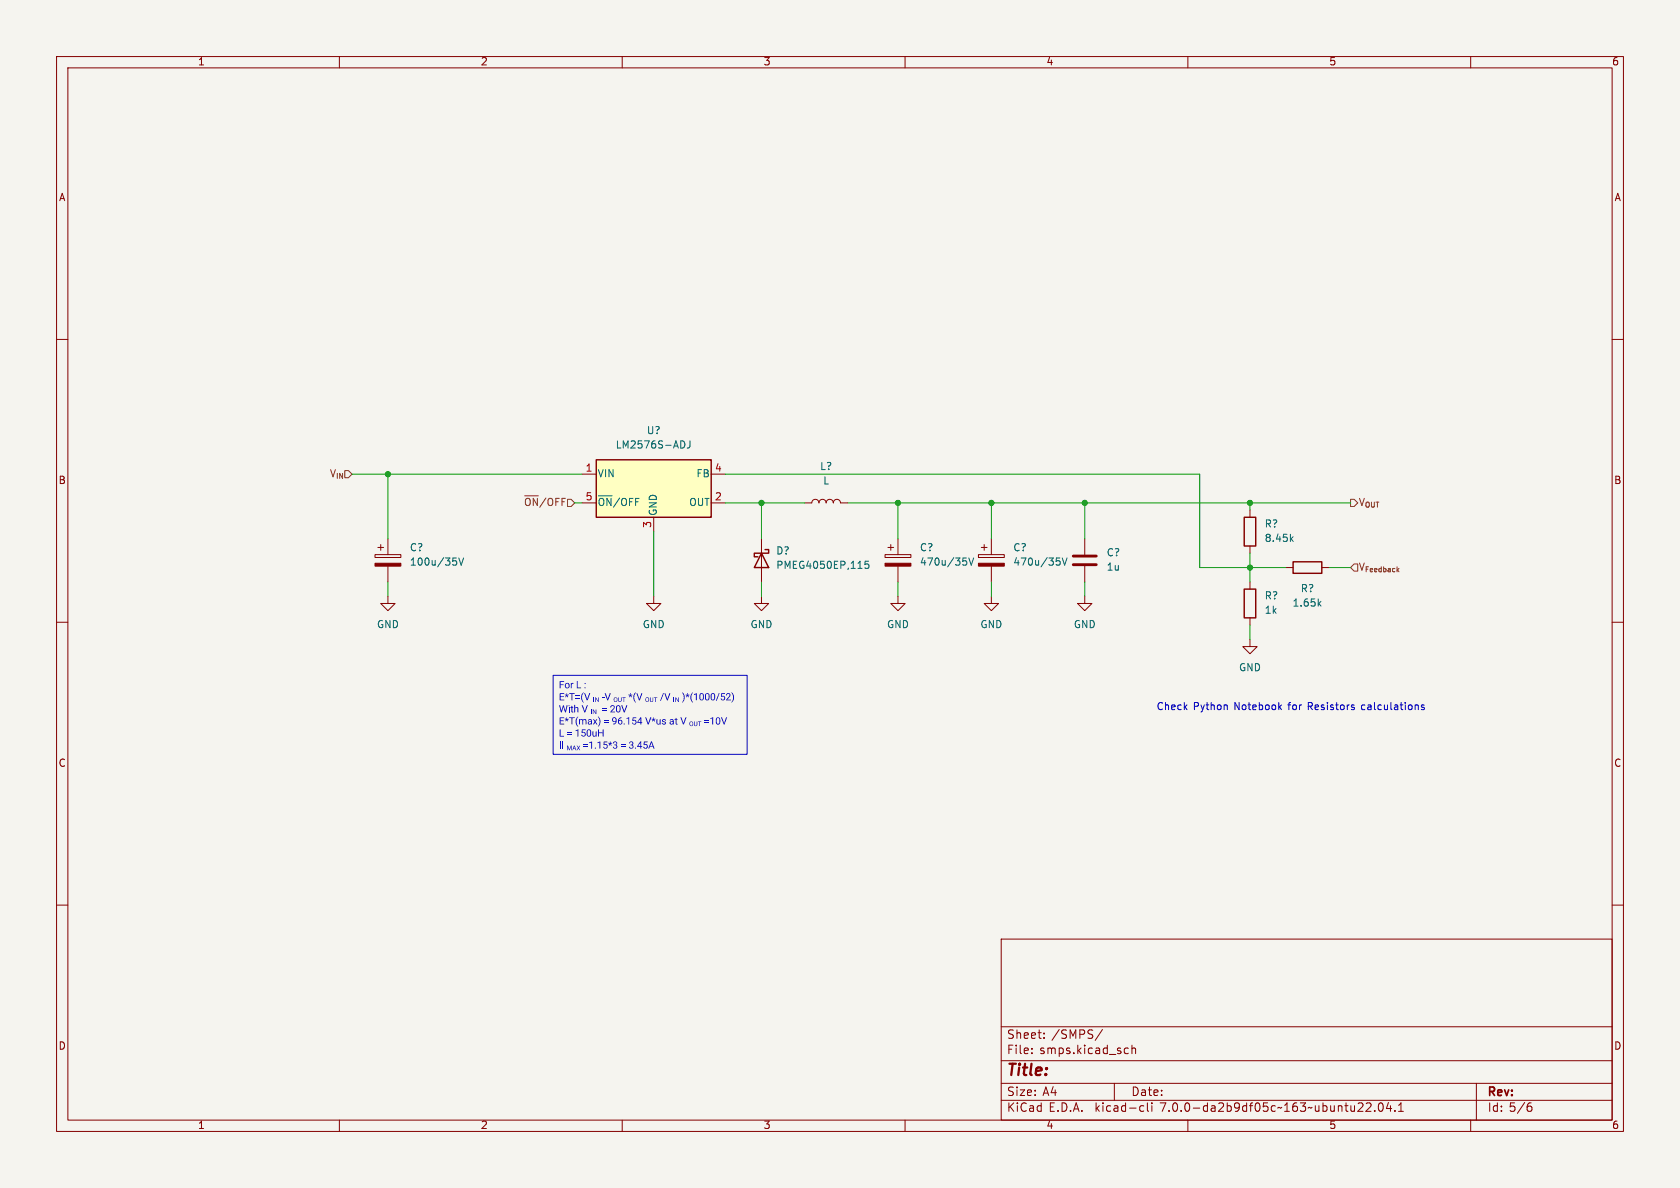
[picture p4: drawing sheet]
<svg xmlns="http://www.w3.org/2000/svg" width="297mm" height="210mm" viewBox="0 0 297 210" stroke-linecap="round" stroke-linejoin="round" font-family="sans-serif">
<path d="M0 0h297v210h-297z" fill="#f5f4ef" stroke="#f5f4ef" stroke-width=".18"/>
<g fill="none" stroke="#840000" stroke-width=".18">
<path d="M10 10h277v190h-277zM12 12h273v186h-273zM60 10v2M110 10v2M160 10v2M210 10v2M260 10v2M10 60h2M285 60h2M66.3 98h4.6v.6h-4.6zM66.8 96.8h1M67.3 96.3v1"/>
<path d="M68.6 95.3v2.7M102.9 83.8h2.5M102.9 88.9h2.5M115.6 91.4v2.6M125.7 83.8h2.6M125.7 88.9h2.6M134.6 95.3v7.6M142.2 88.9h1.3a.64 .64 0 0 1 .6-.6 .64 .64 0 0 1 .7 .6 .64 .64 0 0 1 .6-.6 .64 .64 0 0 1 .6 .6 .64 .64 0 0 1 .7-.6 .64 .64 0 0 1 .6 .6 .64 .64 0 0 1 .7-.6 .64 .64 0 0 1 .6 .6h1.3M156.5 98h4.5v.6h-4.5zM157 96.8h1M157.5 96.3v1M158.7 95.3v2.7"/>
<path d="M173 98h4.5v.6h-4.5zM173.5 96.8h1M174 96.3v1M175.3 95.3v2.7M191.8 95.3v2.7M221 90.2v1.2M221 96.5v1.3M10 110h2M68.6 105.4v1.3h1.2l-1.2 1.3-1.3-1.3h1.3M68.6 100.1v2.8M115.6 105.4v1.3h1.2l-1.2 1.3-1.3-1.3h1.3M134.6 105.4v1.3h1.3l-1.3 1.3-1.3-1.3h1.3"/>
<path d="M158.7 105.4v1.3h1.3l-1.3 1.3-1.2-1.3h1.2M158.7 100.1v2.8M175.3 105.4v1.3h1.2l-1.2 1.3-1.3-1.3h1.3M175.3 100.1v2.8M191.8 105.4v1.3h1.2l-1.2 1.3-1.3-1.3h1.3M191.8 100.1v2.8M221 113v1.3h1.2l-1.2 1.3-1.3-1.3h1.3M221 102.9v1.2M221 109.2v1.3M227.3 100.3h1.3M233.7 100.3h1.2M285 110h2"/>
<path d="M10 160h2M285 160h2M177 166h108v32h-108zM60 198v2M110 198v2M160 198v2M177 194.5h108M177 191.5h108M177 187.5h108M177 181.5h108M182.4 186.1v.2M182.4 185.3v.2"/>
<path d="M184.6 183.4v.2M184.6 182.6v.2M194.9 182l-1.3 1.9M197 191.5v3M199 185.3h.5M199.5 186.2l-.5 .1M200.1 185.4l.2-.1h.4l.1 1M200.1 184.8v1.5M201.8 195.5h.4M202.2 196.4l-.4 .1M202.8 195v1.2l.3 .3M203.6 195v.1"/>
<path d="M203.6 195.5v1M210 198v2M241.5 195.1l.6-.1 .2 .1 .1 .3-.9 1.1h.9M243 196.3v.2M243.9 195h.1a.81 .81 0 0 1 .6 .6 .81 .81 0 0 1-.3 .8l-.1 .1a.81 .81 0 0 1-.6-.7 .81 .81 0 0 1 .3-.8zM245.5 194.9l-.4 1.1h.9M245.8 195.5v1M246.6 196.3v.2M247.2 196.5h.9M247.2 195.4l.5-.4v1.5M260 198v2M261 191.5v6.5"/>
<path d="M270.3 195.5h.2l.3 .3v.5l-.5 .2M270.7 195h-.4"/>
</g>
<g fill="#840000" stroke="#840000" stroke-width=".18">
<path d="M173 99.6h4.5v.5h-4.5z"/>
<path d="M66.3 99.6h4.6v.5h-4.6z"/>
<path d="M156.5 99.6h4.5v.5h-4.5z"/>
</g>
<g fill="none" stroke="#006464" stroke-width=".18">
<path d="M120.6 77.9a.68 .68 0 0 1 .5 .7 .68 .68 0 0 1-.5 .6M122 77.9v.9a.41 .41 0 0 1-.5 .4M80.1 98.6h.6M80.5 99.1l.2 .3v.3l-.2 .2M81.1 98.6l.4 1.3 .5-1.3M105.8 87.6h2.4M105.9 88.5a.42 .42 0 0 1 .4-.4 .42 .42 0 0 1 .5 .4M108 88.1v1.3l-.7-1.3v1.3M109.5 88l-1.1 1.7M109.9 88.5a.42 .42 0 0 1 .4-.4 .42 .42 0 0 1 .4 .4M111.9 88.1h-.6v1.3M113 88.1h-.6v1.3"/>
<path d="M153.6 99.2h-.6l-.1 .6 .2-.1 .4 .1 .1 .1v.5l-.2 .1-.5-.1M170.3 98.6h.6M170.7 99.1l.2 .3v.3l-.2 .2M171.3 98.6l.4 1.3 .4-1.3M186.8 98.6h.6M187.2 99.1l.2 .3v.3l-.2 .2M187.8 98.6l.4 1.3 .4-1.3M228.2 95.2l.4 .5M228.6 94.9l-.5 .5M233.2 106.7l.3 .4M233.5 106.3l-.5 .5"/>
</g>
<path d="M105.4 81.3h20.3v10.1h-20.3z" fill="#ffffc2" stroke="#ffffc2" stroke-width=".18"/>
<path d="M105.4 81.3h20.3v10.1h-20.3zM134.6 97.8l1.3 2.5h-2.6zM135.3 97.2h.6v.6h-2.6v.6h.7M220 91.4h2v5.1h-2zM228.6 99.3h5.1v2h-5.1zM220 104.1h2v5.1h-2z" fill="none" stroke="#840000" stroke-width=".25"/>
<path d="M189.7 99.8h4.1M189.7 98.3h4.1" fill="none" stroke="#840000" stroke-width=".51"/>
<path d="M92.8 87.6h2.4M92.9 88.5a.42 .42 0 0 1 .4-.4 .42 .42 0 0 1 .4 .4M95 88.1v1.3l-.7-1.3v1.3M96.5 88l-1.1 1.7M96.9 88.5a.42 .42 0 0 1 .4-.4 .42 .42 0 0 1 .4 .4M98.9 88.1h-.6v1.3M100 88.1h-.6v1.3M100.3 88.3h.7l.6 .6-.6 .6h-.7zM238.8 88.3h.6l.6 .6-.6 .6h-.6zM238.8 100.3l.6-.6h.6v1.3h-.6z" fill="none" stroke="#725600" stroke-width=".18"/>
<path d="M97.8 119.4h34.3v14h-34.3zM226.2 125l.4 .5M226.6 124.6l-.5 .5M239.4 125.1v.3M251.8 124.7l-.3-.1-.2 .2v.2l.5 .1v.3h-.5" fill="none" stroke="#0000c2" stroke-width=".18"/>
<g fill="#0000c2">
<path d="M98.9 120.4h.8v.1h-.6v.5h.5v.1h-.5v.6h-.2z"/>
<path d="M100 120.8l.3-.1 .3 .2 .1 .4-.2 .3-.3 .1-.3-.2-.1-.3h.2l.1 .3 .2 .1 .1-.1 .1-.2v-.3l-.2-.2-.2 .1-.1 .3h-.2z"/>
<path d="M100.9 120.7h.2v.1l.3-.1v.2l-.3 .1v.7h-.2z"/>
<path d="M102 120.4h.1v1.1h.6v.2h-.7z"/>
<path d="M98.9 122.5h.8v.2h-.6v.4h.6v.1h-.6v.5h.6v.1h-.8z"/>
<path d="M99.9 122.8h.2v-.3h.2v.4l.2-.1v.1l-.2 .1 .2 .2-.2 .1-.1-.3-.2 .3-.1-.1 .2-.2-.3-.1z"/>
<path d="M100.6 122.5h1v.2h-.4v1.1h-.2v-1.1h-.4z"/>
<path d="M101.8 123.3h.7v.2h-.7z"/>
<path d="M103.1 122.5l.1-.1v.1l-.2 .4-.1 .5 .3 .8-.3-.3-.2-.5 .1-.5z"/>
<path d="M103.3 122.5h.1l.4 1.1 .4-1.1h.2l-.5 1.3h-.2z"/>
<path d="M104.9 123.3h.1v.8h-.1z"/>
<path d="M105.2 123.3l.5 .6v-.6h.1v.8l-.5-.6v.6h-.1z"/>
<path d="M106.4 123.2h.4v.1h-.4z"/>
<path d="M106.9 122.5h.2l.3 1.1 .4-1.1h.2l-.5 1.3h-.1z"/>
<path d="M108.6 123.4l.3-.1 .2 .1v.4l-.1 .3h-.3l-.1-.2-.1-.2 .3 .3 .2-.2v-.3l-.1-.2-.4 .4z"/>
<path d="M109.3 123.3h.1v.6l.2 .1 .2-.1v-.6h.1v.6l-.1 .1h-.5z"/>
<path d="M110 123.3h.6l-.3 .1v.7h-.1v-.7z"/>
<path d="M111.1 122.8h.3v-.3h.1v.4l.3-.1v.1l-.3 .1 .2 .2-.1 .1-.2-.3-.1 .3-.1-.1 .2-.2-.3-.1z"/>
<path d="M112.3 122.5l.1-.1-.2 .5-.1 .5 .3 .8-.3-.3-.1-.5v-.5z"/>
<path d="M112.5 122.5h.2l.3 1.1 .4-1.1h.2l-.5 1.3h-.1z"/>
<path d="M114.2 123.4l.3-.1 .2 .1v.4l-.1 .3h-.3l-.2-.2v-.2l.3 .3 .3-.2-.1-.3-.1-.2-.4 .4z"/>
<path d="M114.9 123.3h.1v.6l.2 .1 .2-.1v-.6h.1v.6l-.1 .1h-.5z"/>
<path d="M115.6 123.3h.6l-.3 .1v.7h-.1v-.7z"/>
<path d="M117.2 122.5h.2l-.6 1.4h-.1z"/>
<path d="M117.4 122.5h.2l.4 1.1 .3-1.1h.2l-.4 1.3h-.2z"/>
<path d="M119.1 123.3h.1v.8h-.1z"/>
<path d="M119.4 123.3l.5 .6v-.6h.1v.8l-.5-.6v.6h-.1z"/>
<path d="M120.6 122.4l.3 .3 .1 .6-.1 .5-.3 .4 .3-.9z"/>
<path d="M121.2 122.8h.3v-.3h.1v.4l.3-.1v.1l-.3 .1 .2 .2-.1 .1-.2-.3-.1 .3-.1-.1 .1-.2-.2-.1z"/>
<path d="M122.4 122.5l.1-.1v.1l-.2 .4-.1 .5 .3 .8-.3-.3-.1-.5v-.5z"/>
<path d="M122.7 122.7l.5-.2v1.3h-.2v-1.1l-.3 .1z"/>
<path d="M123.8 122.6l.3-.1 .3 .3v.7l-.2 .3h-.3l-.2-.2-.1-.3h.2l.2 .4 .2-.1 .1-.2v-.6l-.2-.1-.3 .1v.5h-.2z"/>
<path d="M124.8 122.6l.3-.1 .3 .3v.7l-.2 .3h-.3l-.2-.2-.1-.3h.2l.2 .4 .2-.1 .1-.2-.1-.6-.1-.1-.3 .1v.5h-.2z"/>
<path d="M125.8 122.6l.3-.1 .3 .3v.7l-.2 .3h-.3l-.2-.2-.1-.3h.2l.2 .4 .2-.1 .1-.2-.1-.6-.1-.1-.3 .1v.5h-.2z"/>
<path d="M127.1 122.5h.1l-.5 1.4h-.1z"/>
<path d="M127.5 122.5h.7v.2h-.5l-.1 .3h.4l.2 .3v.3l-.2 .2h-.4l-.2-.2v-.1h.2l.1 .1 .2 .1 .1-.3-.1-.3-.4 .1z"/>
<path d="M128.5 122.6l.3-.1 .3 .2v.4l-.5 .6h.6v.1h-.8l.6-.9-.2-.2-.5 .2z"/>
<path d="M129.3 122.4l.3 .3 .2 .6-.1 .5-.4 .4 .3-.9z"/>
<path d="M98.9 124.7h.1l.3 1 .2-1h.2l.3 1 .2-1h.1l-.3 1.2h-.1l-.3-1-.3 1h-.1z"/>
<path d="M100.5 125h.2v.9h-.2z"/>
<path d="M101 124.8h.2v.2h.2v.1h-.2v.7l.2 .1-.4-.1v-.7h-.2v-.1h.2z"/>
<path d="M101.5 124.6h.2v.5l.3-.1 .2 .1 .1 .8h-.2v-.7l-.2-.1-.2 .2v.6h-.2z"/>
<path d="M102.8 124.7h.2l.4 1 .3-1h.2l-.4 1.2h-.2z"/>
<path d="M104.5 125.4h.1v.8h-.1z"/>
<path d="M104.8 125.4l.5 .6v-.6h.1v.8l-.5-.6v.6h-.1z"/>
<path d="M108 124.8l.4-.1 .2 .1v.4l-.5 .6h.6v.1h-.8l.6-.9-.2-.2-.4 .2z"/>
<path d="M109 124.8l.4-.1 .3 .2v.7l-.3 .3h-.3l-.2-.2v-.3h.2l.2 .4h.2v-.3v-.5l-.2-.2-.2 .1v.5h-.2z"/>
<path d="M109.8 124.7h.2l.4 1 .3-1h.2l-.5 1.2h-.1z"/>
<path d="M98.9 126.8h.8v.1h-.6v.5h.6v.1h-.6v.4h.6v.2h-.8z"/>
<path d="M99.9 127l.2 .1v-.3h.2v.3l.2-.1v.2h-.2l.2 .3h-.2l-.1-.2-.2 .2h-.1l.2-.3-.3-.1z"/>
<path d="M100.6 126.8h1v.1h-.4v1.2h-.2v-1.2h-.4z"/>
<path d="M102.1 126.7l.1-.1v.2l-.2 .3-.1 .6 .3 .8-.3-.3-.1-.5v-.5z"/>
<path d="M102.4 127.1l.1 .1 .4-.1 .2 .2 .2-.2 .3 .1 .1 .9h-.2v-.7l-.2-.2-.2 .2v.7h-.2v-.7l-.2-.2-.2 .2v.7h-.1z"/>
<path d="M104 127.2l.3-.1 .3 .1 .1 .9-.7-.1-.1-.2 .3 .2 .3-.2v-.2l-.6 .2 .2-.3h.4l-.2-.2-.4 .1z"/>
<path d="M104.8 127.1h.2l.2 .4 .2-.4h.2l-.3 .5 .3 .5h-.2l-.2-.4-.2 .4h-.2l.3-.5z"/>
<path d="M105.7 126.6l.3 .4 .2 .5-.1 .6-.4 .4 .3-.9z"/>
<path d="M106.9 127.6h.7v.1h-.7z"/>
<path d="M108.3 126.9l.4-.1 .3 .3-.1 .7-.3 .2-.2 .1v-.2l.3-.1 .1-.3-.4 .1-.2-.4h.2v.2l.2 .1 .2-.1v-.3l-.2-.2-.2 .3h-.2z"/>
<path d="M109.4 127l.5-.2v.1l-.4 .2-.1 .3 .3-.2 .3 .2v.4l-.2 .3-.3-.1-.2-.2v-.2h.1l.1 .3 .2 .1 .2-.2-.2-.4-.4 .2z"/>
<path d="M110.7 127l.5-.2v1.3h-.1v-1.1l-.4 .1z"/>
<path d="M111.8 126.8h.7v.2h-.5l-.1 .3h.4l.2 .2v.4l-.2 .2h-.3l-.2-.2-.1-.2h.2l.1 .2h.2l.2-.2-.2-.3h-.4z"/>
<path d="M113.2 126.8h.2v.8h.1v.2h-.1v.3h-.2v-.3h-.6l.1-.2h.5v-.6l-.4 .6h-.1z"/>
<path d="M114.1 126.8h.1l.4 1 .4-1h.1l-.4 1.3h-.2z"/>
<path d="M115.2 127l.3 .1v-.3h.1v.3l.3-.1v.2h-.3l.2 .3h-.1l-.2-.2-.1 .2h-.1l.1-.3-.2-.1z"/>
<path d="M116.1 127.1h.1v.7l.2 .2 .2-.2v-.7h.2v1l-.7-.1z"/>
<path d="M117.1 127.2l.3-.1 .3 .2v.1l-.3-.2-.2 .2 .5 .3-.1 .3-.3 .1-.3-.2v-.1l.4 .2 .2-.2-.5-.3z"/>
<path d="M118.5 127.2l.3-.1 .2 .1 .1 .9-.7-.1v-.2l.3 .2 .2-.2v-.2l-.5 .2 .1-.3h.4l-.1-.2-.4 .1z"/>
<path d="M119.4 126.9h.2v.2h.2v.2h-.2v.6l.2 .2-.4-.1v-.7h-.1v-.2h.1z"/>
<path d="M120.3 126.8h.2l.3 1 .4-1h.2l-.5 1.3h-.2z"/>
<path d="M122 127.6l.3-.1 .2 .2v.4l-.1 .2h-.3l-.2-.1v-.2l.3 .3 .2-.3v-.3l-.2-.1-.3 .4z"/>
<path d="M122.7 127.5h.1v.7l.2 .1 .2-.1v-.7h.1v.7l-.1 .1-.5-.1z"/>
<path d="M123.4 127.5h.6l-.3 .1v.8h-.1v-.8z"/>
<path d="M124.6 127.2h.7v.2h-.7z"/>
<path d="M124.6 127.6h.7v.1h-.7z"/>
<path d="M125.6 127l.5-.2v1.3h-.2v-1.1l-.3 .1z"/>
<path d="M126.7 126.9l.3-.1 .3 .2v.8l-.2 .3h-.3l-.2-.3-.1-.2h.2l.2 .4 .2-.1 .1-.2v-.6l-.2-.2-.3 .1v.6h-.2z"/>
<path d="M127.5 126.8h.1l.4 1 .4-1h.1l-.4 1.3h-.2z"/>
<path d="M98.9 128.9h.2v1.2h.6v.1h-.8z"/>
<path d="M100.3 129.4h.8v.1h-.8z"/>
<path d="M100.3 129.7h.8v.2h-.8z"/>
<path d="M101.8 129.1l.5-.2v1.3h-.2v-1.1l-.3 .1z"/>
<path d="M102.9 128.9h.6v.2h-.5v.3h.3l.2 .3v.3l-.2 .2h-.3l-.2-.2v-.1h.1l.1 .1 .2 .1 .2-.3-.1-.3-.5 .1z"/>
<path d="M103.8 129l.4-.1 .3 .3v.7l-.2 .3h-.3l-.2-.2-.1-.3h.2l.2 .4 .2-.1v-.2v-.6l-.1-.1-.3 .1v.5h-.2z"/>
<path d="M104.7 129.3h.2v.7l.2 .1 .2-.1v-.7h.2v.9l-.7-.1z"/>
<path d="M105.7 128.9h.2v.6h.6v-.6h.2v1.3h-.2v-.6h-.6v.6h-.2z"/>
<path d="M99 131.1h.1v1.2h-.1z"/>
<path d="M99.4 131h.2v1.3h-.2z"/>
<path d="M103.2 131.5h.7v.1h-.7z"/>
<path d="M104.2 131.2l.5-.1v1.2h-.2v-1l-.3 .1z"/>
<path d="M105.6 131.2l.5-.1v1.2h-.1v-1l-.4 .1z"/>
<path d="M106.7 131.1h.7v.1h-.5l-.1 .4 .4-.1 .2 .3v.3l-.2 .2h-.3l-.2-.2-.1-.1h.2l.1 .2h.2l.2-.2-.2-.3h-.4z"/>
<path d="M107.6 131.3l.2 .1v-.3h.1v.3l.3-.1v.1l-.2 .1 .1 .2-.1 .1-.1-.2-.2 .2-.1-.1 .2-.2-.3-.1z"/>
<path d="M108.5 131.2l.3-.1 .3 .2v.2l-.2 .2 .2 .1v.3l-.2 .2h-.3l-.2-.2-.1-.1h.2l.1 .2h.2l.2-.2-.1-.2h-.3v-.2l.3-.1v-.2l-.2-.1-.3 .2z"/>
<path d="M109.8 131.5h.8v.1h-.8z"/>
<path d="M109.8 131.9h.8v.1h-.8z"/>
<path d="M111.3 131.2l.4-.1 .2 .2 .1 .2-.2 .2 .1 .1 .1 .3-.2 .2h-.4l-.2-.2v-.1h.2v.2h.2l.2-.2-.1-.2h-.2v-.2l.3-.1v-.2l-.3-.1-.3 .2z"/>
<path d="M113.2 131.1h.2v.8h.1v.1h-.1v.3h-.2v-.3h-.6v-.1h.6v-.6l-.4 .6h-.2z"/>
<path d="M113.8 131.1h.7v.1h-.5l-.1 .4 .4-.1 .2 .3v.3l-.2 .2h-.3l-.2-.2-.1-.1h.2l.1 .2h.2l.2-.2-.2-.3h-.4z"/>
<path d="M115.1 131.1h.1l.5 1.2h-.2l-.1-.3h-.5l-.1 .3h-.2l.2-.4h.6l-.2-.6-.3 .6h-.1z"/>
<circle cx="100.6" cy="124.8" r=".1"/>
<circle cx="110.4" cy="128" r=".1"/>
<circle cx="112.3" cy="132.3" r=".1"/>
</g>
<g fill="none" stroke="#009600" stroke-width=".18">
<path d="M62.2 83.8h40.7M68.6 83.8v11.5M101.6 88.9h1.3M115.6 94v11.4M128.3 83.8h83.8v16.5h15.2M128.3 88.9h13.9M134.6 88.9v6.4M149.9 88.9h88.9M158.7 88.9v6.4M175.3 88.9v6.4M191.8 88.9v6.4M221 88.9v1.3"/>
<path d="M221 97.8v5.1M68.6 102.9v2.5M134.6 102.9v2.5M158.7 102.9v2.5M175.3 102.9v2.5M191.8 102.9v2.5M221 110.5v2.5M234.9 100.3h3.9"/>
</g>
<g fill="#009600" stroke="#009600" stroke-width=".18">
<circle cx="221" cy="88.9" r=".46"/>
<circle cx="191.8" cy="88.9" r=".46"/>
<circle cx="221" cy="100.3" r=".46"/>
<circle cx="175.3" cy="88.9" r=".46"/>
<circle cx="158.7" cy="88.9" r=".46"/>
<circle cx="134.6" cy="88.9" r=".46"/>
<circle cx="68.6" cy="83.8" r=".46"/>
</g>
<text font-size="2.8" fill="#840000" x="178" y="190.8">Title:</text>
<g font-size="2.1" fill="#840000">
<text x="178" y="183.9">Sheet:</text>
<text x="185.9" y="183.9">/SMPS/</text>
<text x="178" y="186.6">File:</text>
<text x="183.8" y="186.6">smps.kicad_sch</text>
<text x="178" y="196.8">KiCad</text>
<text x="178" y="194">Size:</text>
<text x="184.3" y="194">A4</text>
<text x="185.4" y="196.8">E.D.A.</text>
<text x="193.7" y="196.8">kicad-cli</text>
<text x="200" y="194">Date:</text>
<text x="205.2" y="196.8">7.0.0-da2b9df05c~163~ubuntu22.04.1</text>
<text x="263" y="194.2">Rev:</text>
<text x="263" y="196.8">Id: 5/6</text>
</g>
<g font-size="1.8" fill="#840000">
<text x="35" y="11.8">1</text>
<text x="85" y="11.8">2</text>
<text x="135" y="11.8">3</text>
<text x="185" y="11.8">4</text>
<text x="235" y="11.8">5</text>
<text x="285" y="11.8">6</text>
<text x="10.4" y="35.8">A</text>
<text x="285.4" y="35.8">A</text>
<text x="10.3" y="85.8">B</text>
<text x="285.3" y="85.8">B</text>
<text x="10.3" y="135.8">C</text>
<text x="285.3" y="135.8">C</text>
<text x="10.3" y="185.8">D</text>
<text x="285.3" y="185.8">D</text>
<text x="35" y="199.8">1</text>
<text x="85" y="199.8">2</text>
<text x="135" y="199.8">3</text>
<text x="185" y="199.8">4</text>
<text x="235" y="199.8">5</text>
<text x="285" y="199.8">6</text>
</g>
<g font-size="1.8" fill="#006464">
<text x="114.3" y="77">U?</text>
<text x="108.8" y="79.6">LM2576S-ADJ</text>
<text x="144.9" y="83.4">L?</text>
<text x="105.7" y="84.6">VIN</text>
<text x="121.7" y="89.7">OUT</text>
<text x="123" y="84.6">FB</text>
<text x="145.5" y="85.9">L</text>
<text x="105.7" y="90.3">~{ON}/OFF</text>
<text x="116.4" y="91.2" transform="rotate(-90 116.4 91.2)">GND</text>
<text x="223.5" y="93.5">R?</text>
<text x="72.4" y="97.7">C?</text>
<text x="72.4" y="100.3">100u/35V</text>
<text x="137.2" y="98.3">D?</text>
<text x="137.2" y="100.8">PMEG4050EP,115</text>
<text x="162.6" y="97.7">C?</text>
<text x="162.6" y="100.3">470u/35V</text>
<text x="179.1" y="97.7">C?</text>
<text x="179.1" y="100.3">470u/35V</text>
<text x="195.6" y="98.6">C?</text>
<text x="195.6" y="101.2">1u</text>
<text x="223.5" y="96.1">8.45k</text>
<text x="223.5" y="106.2">R?</text>
<text x="228.4" y="107.5">1.65k</text>
<text x="229.9" y="105">R?</text>
<text x="66.6" y="111.3">GND</text>
<text x="113.6" y="111.3">GND</text>
<text x="132.6" y="111.3">GND</text>
<text x="156.8" y="111.3">GND</text>
<text x="173.3" y="111.3">GND</text>
<text x="189.8" y="111.3">GND</text>
<text x="223.5" y="108.8">1k</text>
<text x="219" y="118.9">GND</text>
</g>
<g font-size="1.8" fill="#a90000">
<text x="103.5" y="83.6">1</text>
<text x="126.3" y="83.6">4</text>
<text x="103.5" y="88.6">5</text>
<text x="126.3" y="88.6">2</text>
<text x="115.3" y="93.4" transform="rotate(-90 115.3 93.4)">3</text>
</g>
<g font-size="1.8" fill="#725600">
<text x="58.1" y="84.6">V_{IN}</text>
<text x="240.2" y="89.7">V_{OUT}</text>
<text x="92.5" y="90.3">~{ON}/OFF</text>
<text x="240.2" y="101.2">V_{Feedback}</text>
</g>
<g font-size="1.8" fill="#0000c2">
<text x="98.8" y="122.6">For L :</text>
<text x="204.5" y="125.7">Check</text>
<text x="211" y="125.7">Python</text>
<text x="218.3" y="125.7">Notebook</text>
<text x="227.9" y="125.7">for</text>
<text x="231.5" y="125.7">Resistors</text>
<text x="241.1" y="125.7">calculations</text>
<text x="106.4" y="126.9">= 20V</text>
<text x="98.8" y="133.3">Il _{MAX}</text>
</g>
</svg>
